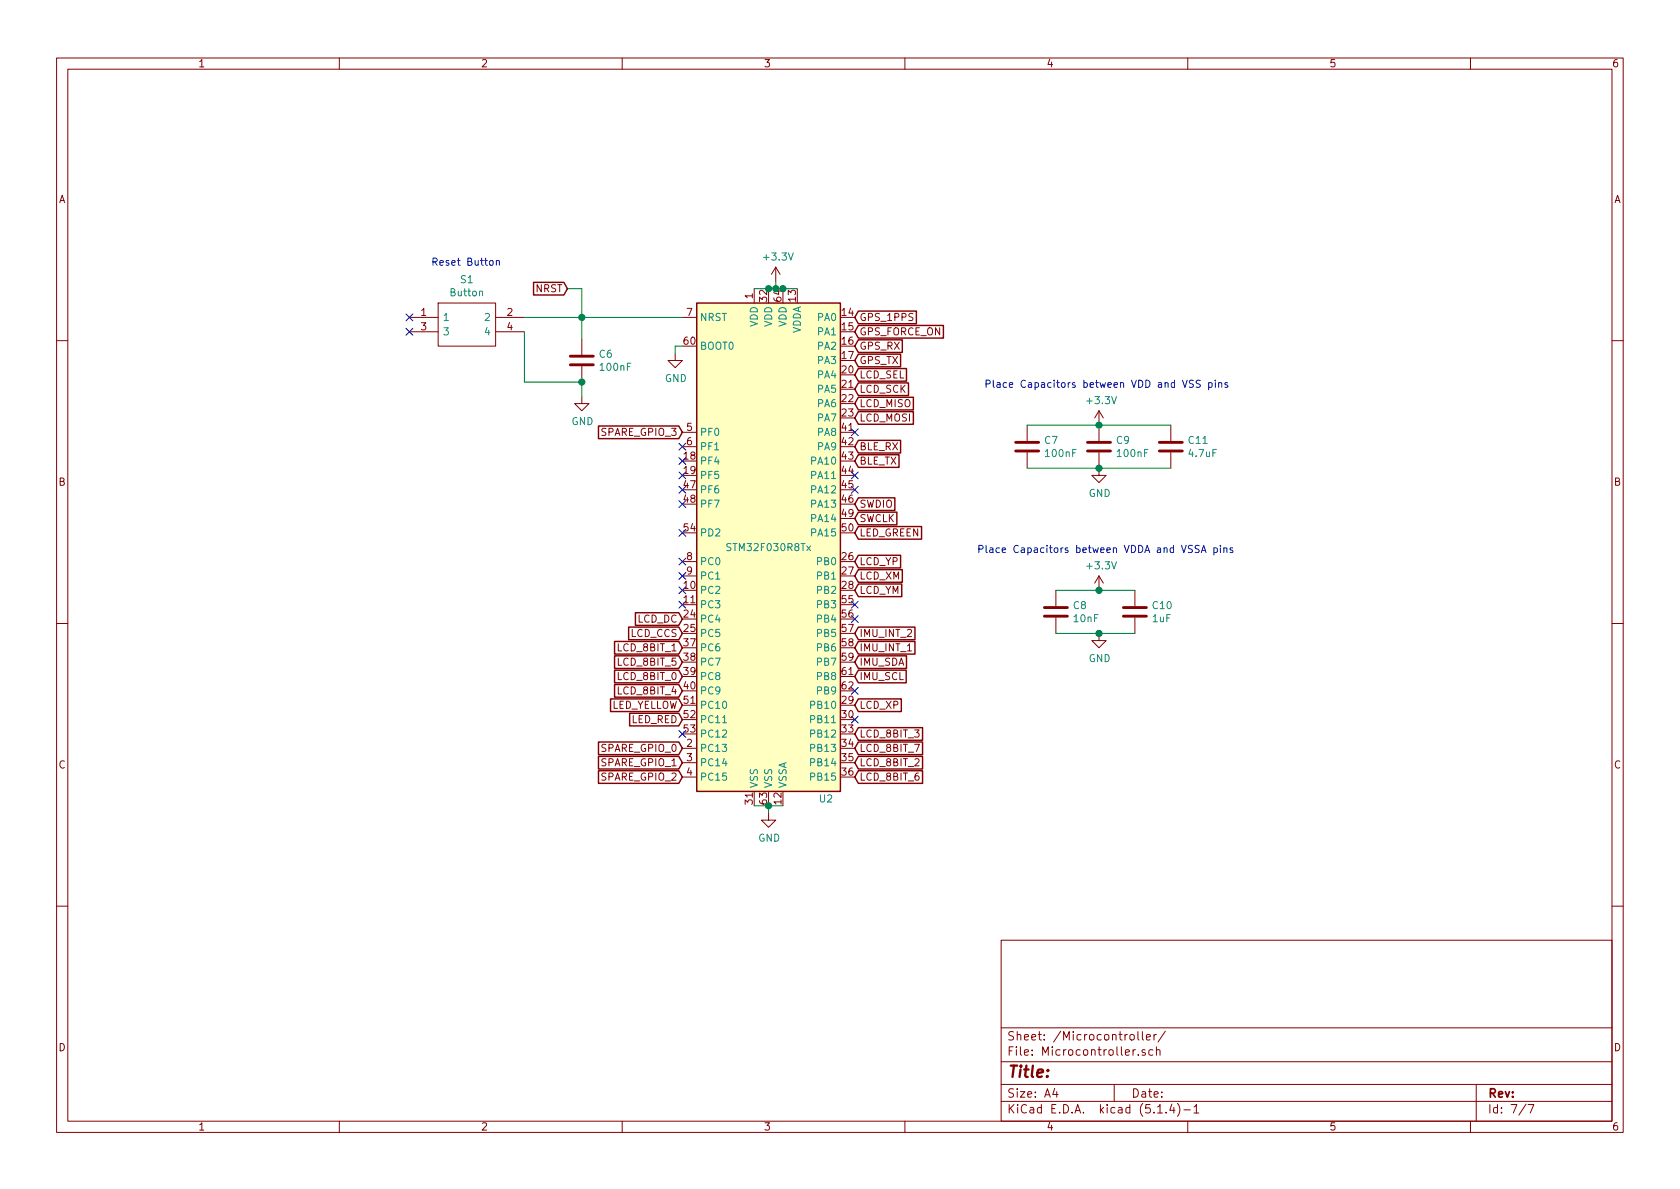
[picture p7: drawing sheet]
<svg xmlns="http://www.w3.org/2000/svg" width="297mm" height="210mm" viewBox="0 0 297 210" stroke-linecap="round" stroke-linejoin="round" font-family="sans-serif">
<g fill="none" stroke="#840000" stroke-width=".18">
<path d="M10 10.3h277v189.9h-277zM12 12.2h273v186.1h-273zM60 10.3v1.9M110 10.3v1.9M160 10.3v1.9M210 10.3v1.9M260 10.3v1.9M72.4 56.1h5.1M72.4 58.7h5.1M77.5 53.6h10.1v7.6h-10.1zM87.6 56.1h5.1M87.6 58.7h5.1"/>
<path d="M102.9 59.9v2.8M120.6 56.1h2.6M133.3 51v2.6M137.2 47.2l-.8 1.3M137.2 47.2v2.6M137.2 47.2l.7 1.3M10 60.2h2M102.9 70.1v1.3h1.2l-1.2 1.2-1.3-1.2h1.3M102.9 64.8v2.8M119.4 62.5v1.2h1.2l-1.2 1.3-1.3-1.3h1.3M120.6 76.4h2.6M120.6 79h2.6"/>
<path d="M181.6 75.2v2.8M194.3 72.6l-.8 1.3M194.3 72.6v5.4M194.3 72.6l.8 1.3M207 75.2v2.8M285 60.2h2M120.6 99.3h2.6M181.6 80v2.8M194.3 80v4.1h1.3l-1.3 1.2-1.3-1.2h1.3M207 80v2.8M10 110.3h2M120.6 101.8h2.6"/>
<path d="M186.7 104.4v2.8M186.7 109.2v2.8M194.3 112v1.3h1.3l-1.3 1.2-1.3-1.2h1.3M194.3 101.8v2.6M194.3 101.8l-.8 1.3M194.3 101.8l.8 1.3M200.7 104.4v2.8M200.7 109.2v2.8M285 110.3h2M120.6 132.3h2.6M120.6 134.9h2.6M120.6 137.4h2.6"/>
<path d="M135.9 143.8v1.2h1.3l-1.3 1.3-1.3-1.3h1.3M10 160.2h2M177 166.3h108v32h-108zM285 160.2h2M60 198.3v1.9M110 198.3v1.9M160 198.3v1.9M177 194.8h108M177 191.8h108M177 187.8h108M177 181.8h108M186.5 192.5l-.4 1h1"/>
<path d="M186.8 193v1M197 191.8v3M199.8 183.1l.3-.2 .4 .2v.7l-.2 .1-.5-.1zM200.8 185.6l-.5 .3M201.2 182.4v1.3l.2 .2M201.3 186.5v.1M202 182.4v1.3l.2 .2M202.5 185.7l-.4-.1-.2 .2 .1 .2 .5 .2v.3h-.6M202.7 183.4l.7-.1-.1-.3-.4-.1-.2 .2 .1 .7h.5M203.8 185.7l-.4-.1-.3 .3 .1 .6 .2 .1 .4-.1M204 182.9v1M204.5 185.7l.2-.1 .4 .1v.9"/>
<path d="M204.5 182.9l-.5 .3M204.5 185.1v1.5M204.7 196.8h.8M206 182.3l-1.3 2M206.2 196.7v.1M207.2 195.2l-.4 1.1h.9M207.5 195.8v1M208.2 195.1a1.71 1.71 0 0 1 0 2.3M209.3 196.3h1.2M210 198.3v1.9M211.1 195.8l.4-.5v1.5M211.1 196.8h.9"/>
<path d="M260 198.3v1.9M261 191.8v6.5M269.8 195.2l-1.2 2M270.2 195.3h1l-.6 1.5"/>
</g>
<path d="M100.8 64.5h4.1M100.8 63h4.1M179.6 79.8h4M179.6 78.2h4M192.3 79.8h4M192.3 78.2h4M205 79.8h4M205 78.2h4M184.7 109h4M184.7 107.4h4M198.6 109h4.1M198.6 107.4h4.1" fill="none" stroke="#840000" stroke-width=".51"/>
<path d="M123.2 53.6h25.4v86.3h-25.4z" fill="#ffffc2" stroke="#ffffc2" stroke-width=".18"/>
<g fill="none" stroke="#840000" stroke-width=".25">
<path d="M94.3 49.9h5.4l.6 1.1-.6 1.2h-5.4zM123.2 53.6h25.4v86.3h-25.4zM151.8 57.6h15v2.2h-15l-.7-1.1zM151.8 55h10.2v2.2h-10.2l-.7-1.1zM105.8 75.3h14.2l.6 1.1-.6 1.2h-14.2zM151.8 62.6h7.4v2.3h-7.4l-.7-1.2zM151.8 60.1h7.7v2.2h-7.7l-.7-1.1zM151.8 77.9h7.4v2.2h-7.4l-.7-1.1zM151.8 67.7h8.8v2.2h-8.8l-.7-1.1zM151.8 70.3h9.7v2.2h-9.7l-.7-1.1zM151.8 72.8h9.7v2.2h-9.7l-.7-1.1zM151.8 65.2h8.5v2.2h-8.5l-.7-1.1z"/>
<path d="M151.8 98.2h7.4v2.2h-7.4l-.7-1.1zM151.8 80.4h7.2v2.2h-7.2l-.7-1.1zM151.8 93.1h11.1v2.2h-11.1l-.7-1.1zM151.8 90.6h6.8v2.2h-6.8l-.7-1.1zM151.8 88h6.4v2.3h-6.4l-.7-1.2zM108.7 118.5h11.3l.6 1.1-.6 1.1h-11.3zM108.7 116h11.3l.6 1.1-.6 1.1h-11.3zM108.7 113.4h11.3l.6 1.1-.6 1.2h-11.3zM111.2 110.9h8.8l.6 1.1-.6 1.1h-8.8zM112.3 108.4h7.7l.6 1.1-.6 1.1h-7.7zM151.8 100.7h7.7v2.3h-7.7l-.7-1.2zM151.8 103.3h7.6v2.2h-7.6l-.7-1.1z"/>
<path d="M151.8 113.4h10v2.3h-10l-.7-1.2zM151.8 110.9h10v2.2h-10l-.7-1.1zM151.8 116h8.5v2.2h-8.5l-.7-1.1zM151.8 118.5h8.4v2.2h-8.4l-.7-1.1zM105.8 131.2h14.2l.6 1.1-.6 1.1h-14.2zM105.8 133.8h14.2l.6 1.1-.6 1.1h-14.2zM105.8 136.3h14.2l.6 1.1-.6 1.1h-14.2zM107.9 123.6h12.1l.6 1.1-.6 1.1h-12.1zM108.7 121.1h11.3l.6 1.1-.6 1.1h-11.3zM111.3 126.1h8.7l.6 1.1-.6 1.2h-8.7zM151.8 123.6h7.6v2.2h-7.6l-.7-1.1zM151.8 131.2h11.3v2.2h-11.3l-.7-1.1z"/>
<path d="M151.8 128.7h11.3v2.2h-11.3l-.7-1.1zM151.8 133.8h11.3v2.2h-11.3l-.7-1.1zM151.8 136.3h11.3v2.2h-11.3l-.7-1.1z"/>
</g>
<path d="M127.8 127.8h.7" fill="none" stroke="#008484" stroke-width=".18"/>
<path d="M92.7 58.7v8.9h10.2v2.5M92.7 56.1h27.9M100.3 51h2.6v8.9M137.2 49.8v1.2h-3.9M138.4 51h2.6M120.6 61.2h-1.2v1.3M181.6 75.2h25.4M181.6 82.8h25.4M186.7 112h14M186.7 104.4h14M133.3 142.5h5.1M135.9 142.5v1.3" fill="none" stroke="#008400" stroke-width=".18"/>
<g fill="none" stroke="#0000c2" stroke-width=".18">
<path d="M86.7 46.1h.3l.1 .1v.7h-.3l-.3-.2zM87.8 46.2l.1-.1h.3l.1 .8M87.8 46.1v.8M211 67.3l-.5-.1-.2 .2 .1 .4 .5 .2 .1 .3-.2 .2-.5-.1M212.2 67.3l-.5-.1-.2 .3 .1 .3 .6 .2v.4l-.2 .1-.5-.1M213.7 67.7h.4l.2 .2-.1 .5h-.5M213.7 67.7v1.2M214.9 67.2v.2M214.9 67.7v.8M215.5 67.8l.2-.1h.3v.8M215.5 67.7v.8M217 67.7h-.3l-.1 .1v.2l.4 .1v.3h-.4"/>
<path d="M212 96.5l-.4-.1-.2 .2-.1 .2 .1 .2 .5 .2 .1 .3-.2 .2h-.5M212.4 97.7l.4-1.3 .4 1.3M212.5 97.4h.6M214.6 96.9h.4l.2 .2-.1 .6h-.5M214.6 96.9v1.2M215.8 96.4v.2M215.8 96.9v.8M216.4 97l.2-.1h.3v.8M216.4 96.9v.8M218 96.9h-.3l-.2 .1v.2l.5 .2v.3h-.5"/>
</g>
<g fill="#008400" stroke="#008400" stroke-width=".25">
<circle cx="102.9" cy="67.6" r=".51"/>
<circle cx="102.9" cy="56.1" r=".51"/>
<circle cx="194.3" cy="75.2" r=".51"/>
<circle cx="137.2" cy="51" r=".51"/>
<circle cx="135.9" cy="142.5" r=".51"/>
<circle cx="194.3" cy="112" r=".51"/>
<circle cx="194.3" cy="104.4" r=".51"/>
<circle cx="194.3" cy="82.8" r=".51"/>
<circle cx="135.9" cy="51" r=".51"/>
<circle cx="138.4" cy="51" r=".51"/>
</g>
<g fill="none" stroke="#000084" stroke-width=".18">
<path d="M71.8 55.5l1.2 1.2M71.8 58.1l1.2 1.2M73 55.5l-1.2 1.2M73 58.1l-1.2 1.2M120 78.4l1.3 1.2M121.3 78.4l-1.3 1.2M150.5 75.8l1.2 1.3M151.7 75.8l-1.2 1.3M120 80.9l1.3 1.2M120 83.5l1.3 1.2M120 86l1.3 1.2M120 88.5l1.3 1.3"/>
<path d="M120 93.6l1.3 1.2M120 98.7l1.3 1.2M121.3 80.9l-1.3 1.2M121.3 83.5l-1.3 1.2M121.3 86l-1.3 1.2M121.3 88.5l-1.3 1.3M121.3 93.6l-1.3 1.2M121.3 98.7l-1.3 1.2M150.5 86l1.2 1.2M150.5 83.5l1.2 1.2M151.7 86l-1.2 1.2M151.7 83.5l-1.2 1.2"/>
<path d="M120 103.8l1.3 1.2M120 101.2l1.3 1.3M120 106.3l1.3 1.2M121.3 103.8l-1.3 1.2M121.3 101.2l-1.3 1.3M121.3 106.3l-1.3 1.2M150.5 108.9l1.2 1.2M150.5 106.3l1.2 1.2M151.7 108.9l-1.2 1.2M151.7 106.3l-1.2 1.2M120 129.2l1.3 1.2M121.3 129.2l-1.3 1.2"/>
<path d="M150.5 126.6l1.2 1.3M150.5 121.6l1.2 1.2M151.7 126.6l-1.2 1.3M151.7 121.6l-1.2 1.2"/>
</g>
<text font-size="2.8" fill="#840000" x="178" y="190.5">Title:</text>
<g font-size="2.1" fill="#840000">
<text x="178" y="184">Sheet: /Microcontroller/</text>
<text x="178" y="186.7">File: Microcontroller.sch</text>
<text x="178" y="196.9">KiCad E.D.A. kicad (5.1.4)-1</text>
<text x="178" y="194.1">Size: A4</text>
<text x="200" y="194.1">Date:</text>
<text x="263" y="194.1">Rev:</text>
<text x="263" y="196.9">Id: 7/7</text>
</g>
<g font-size="1.8" fill="#840000">
<text x="35" y="11.9">1</text>
<text x="85" y="11.9">2</text>
<text x="135" y="11.9">3</text>
<text x="185" y="11.9">4</text>
<text x="235" y="11.9">5</text>
<text x="285" y="11.9">6</text>
<text x="10.4" y="35.9">A</text>
<text x="285.4" y="35.9">A</text>
<text x="94.7" y="51.7">NRST</text>
<text x="133.1" y="52.8" transform="rotate(-90 133.1 52.8)">1</text>
<text x="135.6" y="53.3" transform="rotate(-90 135.6 53.3)">32</text>
<text x="140.7" y="53.3" transform="rotate(-90 140.7 53.3)">13</text>
<text x="74.4" y="55.9">1</text>
<text x="74.4" y="58.4">3</text>
<text x="89.7" y="55.9">2</text>
<text x="89.7" y="58.4">4</text>
<text x="121.4" y="55.9">7</text>
<text x="148.9" y="55.9">14</text>
<text x="148.9" y="58.4">15</text>
<text x="151.9" y="59.3">GPS_FORCE_ON</text>
<text x="151.9" y="56.8">GPS_1PPS</text>
<text x="121" y="61">60</text>
<text x="148.9" y="61">16</text>
<text x="148.9" y="63.5">17</text>
<text x="151.9" y="64.4">GPS_TX</text>
<text x="151.9" y="61.8">GPS_RX</text>
<text x="148.9" y="66">20</text>
<text x="148.9" y="68.6">21</text>
<text x="148.9" y="71.1">22</text>
<text x="151.9" y="69.5">LCD_SCK</text>
<text x="151.9" y="66.9">LCD_SEL</text>
<text x="106.4" y="77.1">SPARE_GPIO_3</text>
<text x="121.4" y="76.2">5</text>
<text x="148.9" y="73.7">23</text>
<text x="148.9" y="76.2">41</text>
<text x="151.9" y="72">LCD_MISO</text>
<text x="151.9" y="74.5">LCD_MOSI</text>
<text x="121" y="81.3">18</text>
<text x="121" y="83.8">19</text>
<text x="121.4" y="78.7">6</text>
<text x="148.9" y="81.3">43</text>
<text x="148.9" y="83.8">44</text>
<text x="148.9" y="78.7">42</text>
<text x="151.9" y="82.2">BLE_TX</text>
<text x="151.9" y="79.6">BLE_RX</text>
<text x="10.4" y="85.9">B</text>
<text x="121" y="86.4">47</text>
<text x="121" y="88.9">48</text>
<text x="148.9" y="86.4">45</text>
<text x="148.9" y="88.9">46</text>
<text x="151.9" y="89.8">SWDIO</text>
<text x="285.4" y="85.9">B</text>
<text x="121" y="94">54</text>
<text x="148.9" y="91.4">49</text>
<text x="148.9" y="94">50</text>
<text x="151.9" y="94.9">LED_GREEN</text>
<text x="151.9" y="92.3">SWCLK</text>
<text x="121.4" y="99.1">8</text>
<text x="121.4" y="101.6">9</text>
<text x="148.9" y="99.1">26</text>
<text x="148.9" y="101.6">27</text>
<text x="151.9" y="99.9">LCD_YP</text>
<text x="121" y="104.1">10</text>
<text x="121" y="106.7">11</text>
<text x="148.9" y="104.1">28</text>
<text x="148.9" y="106.7">55</text>
<text x="151.9" y="102.5">LCD_XM</text>
<text x="151.9" y="105">LCD_YM</text>
<text x="111.5" y="112.6">LCD_CCS</text>
<text x="112.7" y="110.1">LCD_DC</text>
<text x="121" y="109.2">24</text>
<text x="121" y="111.8">25</text>
<text x="148.9" y="109.2">56</text>
<text x="148.9" y="111.8">57</text>
<text x="151.9" y="112.6">IMU_INT_2</text>
<text x="109.4" y="117.7">LCD_8BIT_5</text>
<text x="109.4" y="115.2">LCD_8BIT_1</text>
<text x="121" y="114.3">37</text>
<text x="121" y="116.8">38</text>
<text x="121" y="119.4">39</text>
<text x="148.9" y="114.3">58</text>
<text x="148.9" y="116.8">59</text>
<text x="148.9" y="119.4">61</text>
<text x="151.9" y="115.2">IMU_INT_1</text>
<text x="151.9" y="117.7">IMU_SDA</text>
<text x="107.8" y="125.3">LED_YELLOW</text>
<text x="109.4" y="122.8">LCD_8BIT_4</text>
<text x="109.4" y="120.3">LCD_8BIT_0</text>
<text x="121" y="124.5">51</text>
<text x="121" y="121.9">40</text>
<text x="148.9" y="124.5">29</text>
<text x="148.9" y="121.9">62</text>
<text x="151.9" y="125.3">LCD_XP</text>
<text x="151.9" y="120.3">IMU_SCL</text>
<text x="111.6" y="127.9">LED_RED</text>
<text x="121" y="127">52</text>
<text x="121" y="129.5">53</text>
<text x="148.9" y="127">30</text>
<text x="148.9" y="129.5">33</text>
<text x="151.9" y="130.4">LCD_8BIT_3</text>
<text x="10.4" y="135.9">C</text>
<text x="106.4" y="133">SPARE_GPIO_0</text>
<text x="106.4" y="135.5">SPARE_GPIO_1</text>
<text x="121.4" y="132.1">2</text>
<text x="121.4" y="134.6">3</text>
<text x="121.4" y="137.2">4</text>
<text x="148.9" y="132.1">34</text>
<text x="148.9" y="134.6">35</text>
<text x="148.9" y="137.2">36</text>
<text x="151.9" y="133">LCD_8BIT_7</text>
<text x="151.9" y="135.5">LCD_8BIT_2</text>
<text x="285.4" y="135.9">C</text>
<text x="106.4" y="138">SPARE_GPIO_2</text>
<text x="133.1" y="142.2" transform="rotate(-90 133.1 142.2)">31</text>
<text x="135.6" y="142.2" transform="rotate(-90 135.6 142.2)">63</text>
<text x="138.2" y="142.2" transform="rotate(-90 138.2 142.2)">12</text>
<text x="151.9" y="138">LCD_8BIT_6</text>
<text x="10.4" y="185.9">D</text>
<text x="285.4" y="185.9">D</text>
<text x="35" y="199.9">1</text>
<text x="85" y="199.9">2</text>
<text x="135" y="199.9">3</text>
<text x="185" y="199.9">4</text>
<text x="235" y="199.9">5</text>
<text x="285" y="199.9">6</text>
</g>
<g font-size="1.8" fill="#0000c2">
<text x="76.2" y="47">Reset Button</text>
<text x="174" y="68.6">Place Capacitors between VDD and VSS pins</text>
<text x="172.7" y="97.8">Place Capacitors between VDDA and VSSA pins</text>
</g>
<g font-size="1.8" fill="#008484">
<text x="135.2" y="46.1">+3.3V</text>
<text x="79.7" y="52.4">Button</text>
<text x="81.5" y="50.1">S1</text>
<text x="78.2" y="56.8">1</text>
<text x="78.2" y="59.3">3</text>
<text x="85.9" y="56.8">2</text>
<text x="85.9" y="59.3">4</text>
<text x="123.7" y="56.8">NRST</text>
<text x="134" y="57.8" transform="rotate(-90 134 57.8)">VDD</text>
<text x="136.5" y="57.8" transform="rotate(-90 136.5 57.8)">VDD</text>
<text x="139.1" y="57.8" transform="rotate(-90 139.1 57.8)">VDD</text>
<text x="141.6" y="59.1" transform="rotate(-90 141.6 59.1)">VDDA</text>
<text x="144.7" y="56.8">PA0</text>
<text x="144.7" y="59.3">PA1</text>
<text x="106" y="63.3">C6</text>
<text x="106.2" y="65.6">100nF</text>
<text x="123.7" y="61.8">BOOT0</text>
<text x="144.7" y="61.8">PA2</text>
<text x="144.7" y="64.4">PA3</text>
<text x="117.6" y="67.6">GND</text>
<text x="144.7" y="66.9">PA4</text>
<text x="144.7" y="69.5">PA5</text>
<text x="192.4" y="71.5">+3.3V</text>
<text x="101" y="75.2">GND</text>
<text x="123.7" y="77.1">PF0</text>
<text x="144.7" y="72">PA6</text>
<text x="144.7" y="74.5">PA7</text>
<text x="144.7" y="77.1">PA8</text>
<text x="123.7" y="79.6">PF1</text>
<text x="123.7" y="82.2">PF4</text>
<text x="143.7" y="82.2">PA10</text>
<text x="144.7" y="79.6">PA9</text>
<text x="184.7" y="78.5">C7</text>
<text x="185" y="80.8">100nF</text>
<text x="197.4" y="78.5">C9</text>
<text x="197.7" y="80.8">100nF</text>
<text x="210.2" y="78.5">C11</text>
<text x="210.3" y="80.8">4.7uF</text>
<text x="123.7" y="84.7">PF5</text>
<text x="123.7" y="87.2">PF6</text>
<text x="123.7" y="89.8">PF7</text>
<text x="143.7" y="84.7">PA11</text>
<text x="143.7" y="87.2">PA12</text>
<text x="143.7" y="89.8">PA13</text>
<text x="192.5" y="87.9">GND</text>
<text x="123.7" y="94.9">PD2</text>
<text x="143.7" y="92.3">PA14</text>
<text x="143.7" y="94.9">PA15</text>
<text x="123.7" y="99.9">PC0</text>
<text x="128.9" y="97.5">STM32F030R8Tx</text>
<text x="144.7" y="99.9">PB0</text>
<text x="192.4" y="100.7">+3.3V</text>
<text x="123.7" y="102.5">PC1</text>
<text x="123.7" y="105">PC2</text>
<text x="123.7" y="107.6">PC3</text>
<text x="144.7" y="102.5">PB1</text>
<text x="144.7" y="105">PB2</text>
<text x="144.7" y="107.6">PB3</text>
<text x="189.8" y="107.7">C8</text>
<text x="203.9" y="107.7">C10</text>
<text x="123.7" y="110.1">PC4</text>
<text x="123.7" y="112.6">PC5</text>
<text x="144.7" y="110.1">PB4</text>
<text x="144.7" y="112.6">PB5</text>
<text x="189.9" y="110">10nF</text>
<text x="203.8" y="110">1uF</text>
<text x="123.7" y="115.2">PC6</text>
<text x="123.7" y="117.7">PC7</text>
<text x="144.7" y="115.2">PB6</text>
<text x="144.7" y="117.7">PB7</text>
<text x="192.5" y="117.1">GND</text>
<text x="123.7" y="125.3">PC10</text>
<text x="123.7" y="120.3">PC8</text>
<text x="123.7" y="122.8">PC9</text>
<text x="143.7" y="125.3">PB10</text>
<text x="144.7" y="120.3">PB8</text>
<text x="144.7" y="122.8">PB9</text>
<text x="123.7" y="127.9">PC11</text>
<text x="123.7" y="130.4">PC12</text>
<text x="143.7" y="127.9">PB11</text>
<text x="143.7" y="130.4">PB12</text>
<text x="123.7" y="133">PC13</text>
<text x="123.7" y="135.5">PC14</text>
<text x="143.7" y="133">PB13</text>
<text x="143.7" y="135.5">PB14</text>
<text x="123.7" y="138">PC15</text>
<text x="134" y="139.4" transform="rotate(-90 134 139.4)">VSS</text>
<text x="136.5" y="139.4" transform="rotate(-90 136.5 139.4)">VSS</text>
<text x="139.1" y="139.4" transform="rotate(-90 139.1 139.4)">VSSA</text>
<text x="143.7" y="138">PB15</text>
<text x="144.9" y="141.9">U2</text>
<text x="134.1" y="148.8">GND</text>
</g>
<text font-size="1.8" fill="#008400" x="138.2" y="53.3" transform="rotate(-90 138.2 53.3)">64</text>
</svg>
